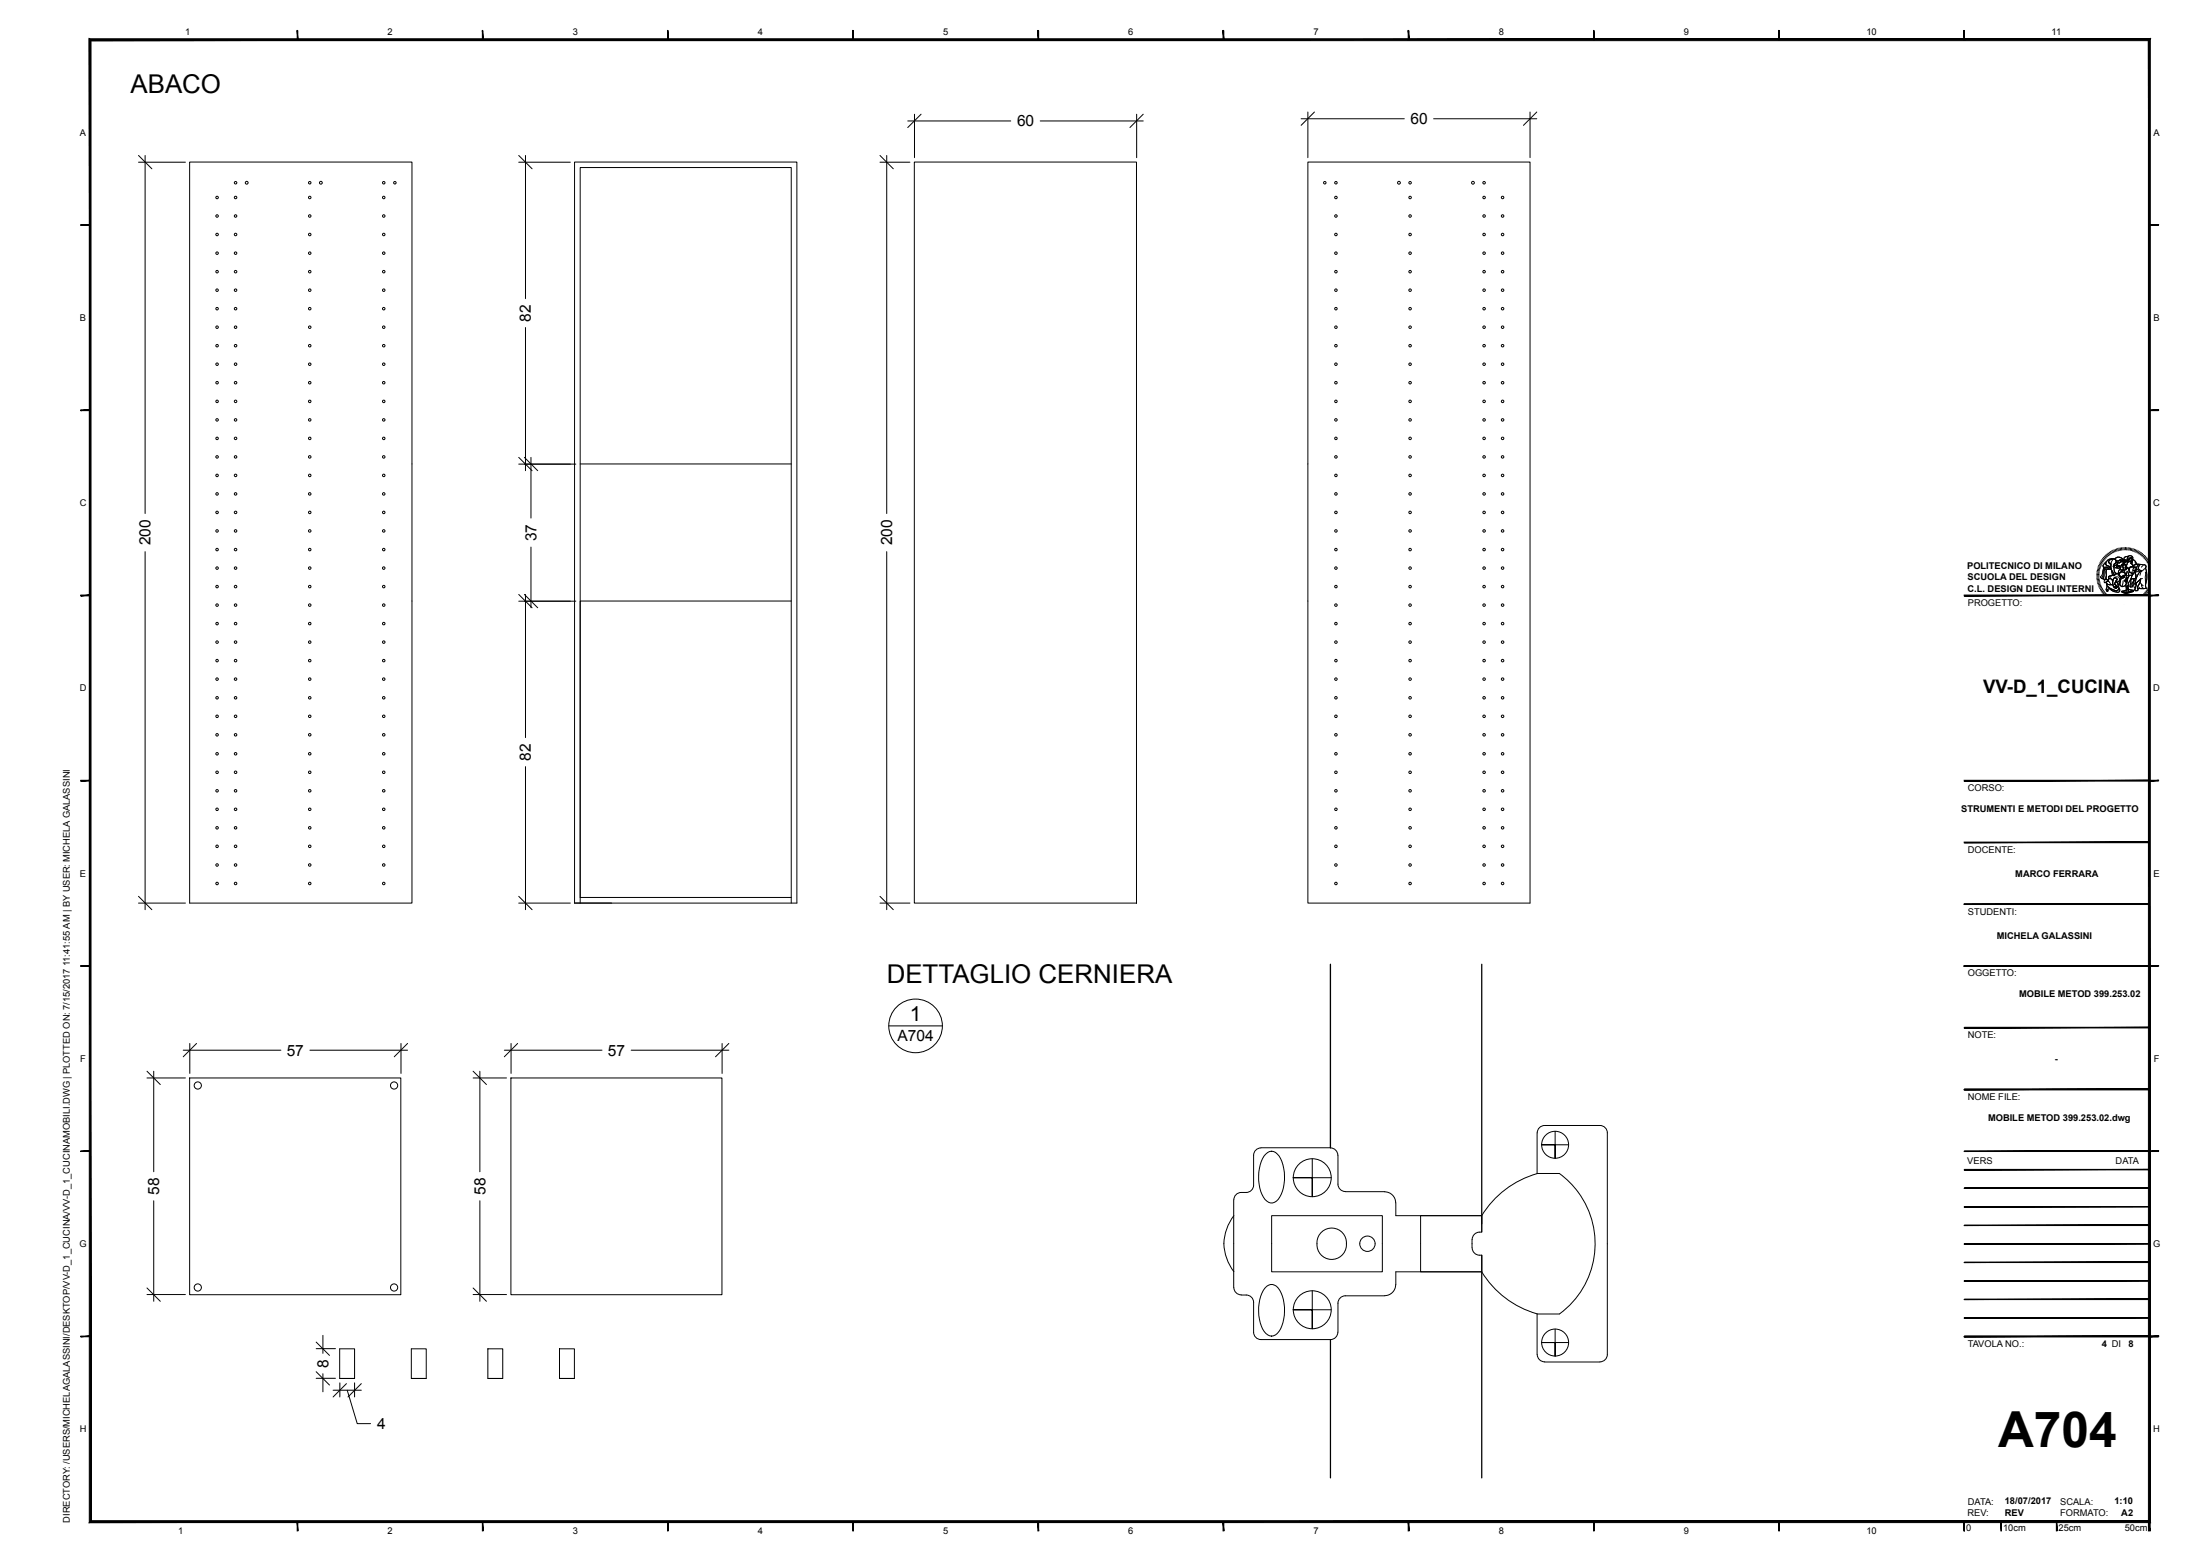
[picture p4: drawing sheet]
<svg xmlns="http://www.w3.org/2000/svg" width="594mm" height="420mm" viewBox="0 0 594 420" stroke-linecap="round" stroke-linejoin="round" font-family="sans-serif">
<g fill="none" stroke="#000" stroke-width=".27">
<path d="M245.1 32.6h27.8M246.9 30.8v11.8M248.7 30.8l-3.6 3.6M280.9 32.6h27.8M306.9 30.8v11.8M308.7 30.8l-3.6 3.6M351.3 32.1h27.9M353.1 30.2v12.4M354.9 30.2l-3.6 3.6M387.1 32.1h27.8M413.1 30.2v12.4M414.9 30.2l-3.6 3.6"/>
<path d="M37.4 43.8h12.7M37.4 42l3.6 3.6M39.2 42v96.6M51.2 43.7h60v200.1h-60zM140.1 43.8h13.9M140.1 42l3.6 3.6M141.9 42v38.6M155.1 43.7h60.1v200.1h-60.1zM237.6 43.8h8.1M237.6 42l3.6 3.6M239.4 42v96.6M246.9 43.7h60v200.1h-60z"/>
<path d="M353.1 43.7h60v200.1h-60zM141.9 88.4v38.7M140.1 125.3h15.4M140.1 123.5l3.6 3.6M141.6 123.5l3.6 3.6M143.4 123.5v16.3M156.7 125.2h56.9M39.2 148.9v96.6M143.4 147.7v16.4M239.4 148.9v96.6M566.1 154.7h.7M566.1 155l.7 .1"/>
<path d="M566.1 155.4h.7M566.1 154.3l.7 .1M566.2 154l.7 .1M566.3 153.6l.6 .2M566.4 153.3l.6 .2M566.5 153l.6 .2M566.6 152.6l.6 .3M566.8 152.3l.6 .3M566.8 155.7l-.7 .1M566.8 156.1h-.7M566.8 156.4l-.7 .1M566.9 156.7l-.7 .1"/>
<path d="M566.9 151.9l.6 .4M566.9 157l-.6 .2M567 157.3l-.6 .2M567.1 151.6l.6 .4M567.1 157.7l-.6 .2M567.2 151.4l.6 .3M567.2 158l-.6 .2M567.4 158.3l-.7 .2M567.5 151.1l.5 .3M567.5 158.5l-.6 .3M567.7 158.8l-.6 .4M567.7 150.8l.5 .4"/>
<path d="M567.8 159.1l-.6 .4M567.9 150.5l.5 .4M568 153l.7 .1a.68 .68 0 0 0 1.2-.1 .41 .41 0 0 1 .1 .4 .41 .41 0 0 1-.4 .2h-1.2l-.4-.2zM568 153v.5M568 159.4l-.6 .4M568.1 150.2l.5 .5M568.2 153.6l-.3 .5-.1 1.3-.4 .7 .4 .2M568.2 159.6l-.6 .5M568.3 152l.3-.2v.6l.2 .2 1 .4a.74 .74 0 0 1-1.2 .1h-.5a.51 .51 0 0 1-.3-.5 .51 .51 0 0 1 .4-.4zM568.3 153.6h.6l-.3 .5v2.3l-.2 .1-.6-.3zM568.4 153.6l-.3 .8a2.3 2.3 0 0 1-.3 1.9l.8 .1M568.4 150l.5 .4"/>
<path d="M568.4 159.9l-.5 .4M568.6 151.8l-.4 .4a.52 .52 0 0 0-.4 .5 .52 .52 0 0 0 .5 .5l.4-.1a.68 .68 0 0 0 1.2-.1M568.6 157.2l.3 .4 .4 .2 1.2-.1M568.6 149.7l.5 .5M568.7 151.6l.8-.7h1.1a.99 .99 0 0 0-1.2 .9l.6 .4-.1 .8-1.2-.4-.1-.2zM568.8 153.7l.8-.1a.71 .71 0 0 1 .7 .7l.3 .4-.1 .5-.8 .3a.47 .47 0 0 0-.3 .8 .39 .39 0 0 1-.4 .3 .39 .39 0 0 1-.4-.4zM568.8 157.5l.7 .3 1-.1v.4l.4 .4-.1 .2 .3-.2 .2 .3-.1-.5 .2 .4-.1-.4 .4 .1-.8-.8 .3-.6 .4 .1 .5 1.4-.1 .6a1.11 1.11 0 0 1-1.5 .1l-1.5-1zM568.8 157.5l.1 .6 .6 .6 2.1 .9M568.8 157.5h.1M568.9 153.6l-.3 .5 .1 2.3M568.9 158.3l2 1a.84 .84 0 0 0 1.1-.2l.2-.3 .1 .5a.66 .66 0 0 1-.4 .6 .66 .66 0 0 1-.7-.1l-1.1-.4a.56 .56 0 0 0-.5-.5 .56 .56 0 0 0-.6 .4l.2 .1-.2 .2a.6 .6 0 0 1-.1-1.1zM568.9 158.2v.2a.79 .79 0 0 0 0 1.2l.3-.2a.24 .24 0 0 1-.2-.3 .24 .24 0 0 1 .3-.1l.3-.1 .8 .6 1 .3a.61 .61 0 0 0 .9-.1 .61 .61 0 0 0-.2-.9"/>
<path d="M568.9 149.5l.5 .5M569.2 156.6l-.4-.1a.44 .44 0 0 0-.6 .2 .44 .44 0 0 0 .3 .6l.3-.3a.61 .61 0 0 1 .9 .4l.1 .1M569.2 149.3l.4 .5M569.4 156.3a.72 .72 0 0 1 1.1 .4l-.1 1h-1.2l-.6-.5 .7-.3-.1-.3zM569.4 155.6l1.1-.4 .4 .2 .1-.4 .6-.2 .6 .3 .3 .5a1 1 0 0 1-.2 1.1 1 1 0 0 1-1.1 .3l.2-.3a.4 .4 0 0 0 .2-.5 .4 .4 0 0 0-.5-.2l-.4 .2-.2 .5-.7-.6a.31 .31 0 0 1-.5-.1 .31 .31 0 0 1 .1-.4zM569.5 151.3l.6-.4h.7a.77 .77 0 0 1 .6 .7 .77 .77 0 0 1-.6 .8 2.6 2.6 0 0 0 .3 2.1l.4 .4h-.4l-.1 .4-.3 .1-.2-.2 .1-.5-.6-1.3-.1-1.2a.58 .58 0 0 1-.5-.3 .58 .58 0 0 1 .1-.6zM569.5 149.1l.4 .5M569.7 156l.8 .7M569.7 156.1a.6 .6 0 0 0-.4 .8M569.8 148.9l.3 .5M570 153.6h-1.6a.57 .57 0 0 0-.6 .2 .57 .57 0 0 0-.1 .6l-.1 .6-.5 .7 .3 .4M570.1 153.9l.3 1.4"/>
<path d="M570.1 148.7l.3 .6M570.4 151.2l-.4 .9v1.4l.5 .9 .2 1 .3-.1v-.3l.5-.2a1.16 1.16 0 0 1-.7-1.5 1.58 1.58 0 0 1 .5-1.6 .95 .95 0 0 0-1.4-.9l-.7 .3-.5 .5-.1 .5 .2 .5 1 .4M570.4 148.5l.3 .7M570.5 155.2l-.8 .3a.37 .37 0 0 0-.4 .2 .37 .37 0 0 0 .2 .5M570.6 150.8a.85 .85 0 0 0-.9 .3 .85 .85 0 0 0-.2 .9l.4 .2M570.7 156.2a.45 .45 0 0 1 .6-.2 .45 .45 0 0 1 .1 .6l-.3 .7a.69 .69 0 0 0 .4 .9l.2 .2-.4-.1 .1 .4-.2-.4 .1 .5-.2-.3-.3 .2 .1-.2-.4-.4-.1-1zM570.7 156.2a.45 .45 0 0 1 .6-.2 .45 .45 0 0 1 .1 .6l-.5 1.1 .8 .7-.4-.1 .1 .4-.2-.4v.5l-.1-.3-.3 .2 .1-.2-.4-.4-.1-1zM570.8 148.4l.2 .6M570.8 152.3l1-.5-.1 .6-1.1 .5zM570.9 152.7l.7-.3 .3 .3a.32 .32 0 0 0-.3 .2 .32 .32 0 0 0 .1 .4l-.6-.1zM570.9 152.7l.2 .5 .6 .1M571 150.9l.7-.5 1.2 .3a.27 .27 0 0 1 .2 .4 .27 .27 0 0 1-.5 0l-.1-.1-.5 .4-.7-.1"/>
<path d="M571.1 148.3l.2 .6M571.2 150.6l1-.2 .8 .4 .1 .3-.6-.1-.3 .4h-.6l-.6-.5zM571.3 151.2l.7 .2 .5-.4 .3 .2-.2 .6-.4 .2-.4-.2-.6 .1zM571.4 148.1l.2 .7M571.5 154.8l.7 .3 .4 .9a.58 .58 0 0 1-.4 .8M571.6 152.7h.9l-.3 .2v.4a.41 .41 0 0 1-.6 0 .41 .41 0 0 1 0-.6zM571.6 157.2l.5 1.6-.3 .5-.7 .1M571.6 152.5l.3 .2M571.7 152.2v.2l-1.1 .5M571.7 155.7l-.7 .2M571.8 148l.1 .7M571.8 151.8l-.3 .5"/>
<path d="M571.9 155.4l.7 .5M572 152.7h.5l-.3 .2v.4a.37 .37 0 0 1-.6-.2 .37 .37 0 0 1 .4-.4l-.1 .1M572 155.8a.69 .69 0 0 1 .2 1 .69 .69 0 0 1-.9 .2M572.1 155v-.2l.6-.5 1 .3 .1 .3a.25 .25 0 0 1 .2 .4 .25 .25 0 0 1-.4-.1l-1.1 .5 .7 .4 .4-.3 .1-.4a.28 .28 0 0 0 .3-.2 .28 .28 0 0 0-.2-.4l-.2-.2-.9-.2-.6 .7-.2-.1 .3-1.1 .2-.3 .3 .2 1 .1 .6-.4-.1-.4 .7 .2-.2 .3 .3 .8-.3 .6a.69 .69 0 0 1-.2 1l-.5 .2-.1 .5h-.3l.2 .2h.3v.4l.2-.3-.3 .7a.49 .49 0 0 1-.6 .6h-.7l-.6-.6 .4-.6 .1-1.1M572.1 154.8l.6-.5 1 .3 .1 .3a.25 .25 0 0 1 .2 .4 .25 .25 0 0 1-.4-.1l-.4 .3a.51 .51 0 0 1-.6 .3 .51 .51 0 0 1-.4-.5zM572.1 157.7l.8 .6M572.1 147.9l.1 .7M572.3 151.7l.1 .1M572.4 153.6a1.25 1.25 0 0 0-.5 1.4M572.4 151.4l.2 .1M572.5 157.1v.9M572.5 147.9l.1 .7"/>
<path d="M572.5 151.4v.1M572.5 155.7l1.2-.4-.1 .5-.5 .3zM572.6 156.5l-.3 .9-.4 .5M572.7 155.8l-.1 .1M572.8 151.6l.8-.2a.23 .23 0 0 1 .2 .2 .23 .23 0 0 1-.2 .3zM572.8 152.5l.2-.3 .8 .1 .5 1.1a.24 .24 0 0 1-.4 .1 .24 .24 0 0 1 .1-.4l-.3-.7a.42 .42 0 0 0-.6 0 .42 .42 0 0 0 .1 .6l.1 .4a.44 .44 0 0 1-.6 .5 .44 .44 0 0 1-.1-.8zM572.8 147.8l.1 .7M572.8 151.2l-.2 .6-.4 .2-.4-.2-.5 .1M572.9 159.6l2-.5 1.2 .3-2.1 .5zM572.9 159.6l1.1 .3v.3l-1.1-.3zM572.9 159.6a6.1 6.1 0 0 1 3.2-.2l-2.1 .5zM573.1 152.4h.7l.2 .8a.55 .55 0 0 1-.2 .5 .55 .55 0 0 1-.5 .1z"/>
<path d="M573.2 147.8v.7M573.2 151.4a.39 .39 0 0 1 .6-.3 .39 .39 0 0 1 .1 .6h-.1M573.3 151.1a.42 .42 0 0 1 .6 0 .42 .42 0 0 1-.1 .6l-.1-.3h-.5zM573.3 156.8l-.4 1.5 1.1-.2M573.3 155.8v.1M573.3 155.5l.2 .1M573.3 155.8h.1M573.4 155.5l-.1 .1M573.4 152.6h.1M573.5 152.5l-.2 .2M573.5 147.8l.1 .6M573.6 156.7h.3l.1-.5 .5-.2-.4 1.3v-.4h-.3z"/>
<path d="M573.6 151.5l-.4-.1-.4 .2 .6 .3a.25 .25 0 0 0 .4-.1 .25 .25 0 0 0-.2-.4v.2M573.6 153.9v.7M573.7 155.3l-.1 .5-.5 .3-.4-.3M573.7 152.4l.3 .3-.2 .1M573.8 152.6l-.1-.2a.42 .42 0 0 0-.6 0 .42 .42 0 0 0 .1 .6l.1 .3a.42 .42 0 0 1-.4 .6 .42 .42 0 0 1-.4-.6l.3-.9 .7-.2 .4 .2 .3 .8a.24 .24 0 0 1 0 .4 .25 .25 0 0 1-.4-.3M573.9 147.8l-.1 .6M573.9 152.9l-.1 .1M574 152.7v.1a.39 .39 0 0 1-.2 .6 .39 .39 0 0 1-.5-.2M574 153.6l-.2 .2h-.5M574 159.9l2.1-.5v.2l-2.1 .6zM574 159.9v.3M574.1 151.6l.1-.1 .2 .3-.3 .9"/>
<path d="M574.1 156.1h.1M574.1 156.7v.6l.2-.3M574.2 153.1l-.1-.4 .2-.5a.35 .35 0 0 0 .2-.4 .35 .35 0 0 0-.4-.2l-.1-.3a.55 .55 0 0 1-.5-.7 .55 .55 0 0 1 .8-.4l.3 .1-.3 .7 .1 .8 .3-.1v-.5a.38 .38 0 0 0 .3 .4 .38 .38 0 0 0 .4-.2l-.1 .7 .3-.1v.3a.35 .35 0 0 1 .2 .4 .35 .35 0 0 1-.3 .3l-.6 .3M574.2 151.1l.1 .5M574.2 147.8v.7M574.3 156.5l-.2 .2v-.2M574.3 154.1l-.2 1.4M574.3 153.4l.5 .2M574.4 158.2l.1-.1 .2 1.1-.3-.6-.3 .7zM574.4 155.3l-.3 .3v.5M574.5 156l-.4 .1-.2 .6h-.3l.2 .2h.3M574.5 150.3l.7-.3a1.04 1.04 0 0 1 .5 1.5l-.3 .7 .3-1.4-.2-.3-.3 .2a.85 .85 0 0 0-.6 1l-.2 .1v-.5z"/>
<path d="M574.5 154.2l-.4 .9M574.6 150.3h-.8l-.3 .7M574.6 147.8l-.1 .7M574.7 150.1l.5-.1a1.04 1.04 0 0 1 .5 1.5l-.3 .7v-.8l.3-.4-.2-.5-.6 .2-.2 1-.3 .1-.1-.8zM574.7 151.2a.38 .38 0 0 0 .3 .4 .38 .38 0 0 0 .4-.2M574.8 153.3l.8-.4 .7 .2a.48 .48 0 0 1 .5 .2 .48 .48 0 0 1 0 .5l-.3 .5a.63 .63 0 0 1-.8 .4l-.2 .1-.5-.5zM574.9 150.7l.6-.2 .2 .5-.3 .4a.45 .45 0 0 1-.6 0 .45 .45 0 0 1 .1-.7zM574.9 155.3l.8-.1-1.1 2.4a.3 .3 0 0 1 .1 .4 .3 .3 0 0 1-.3 .2l-.3 .6-.2-.9zM574.9 151l.2 .1M574.9 155.3l-1 2.7 .2 .8 .4-.7 .2 1.4-.3-.9-.4 1.1 .1-.9M575 151.1h.1M575 151.4l.1 .1"/>
<path d="M575 154.4l-.3 .4 .1 .5 1-.1 .4-.6M575 147.9l-.2 .6M575 151.3l.1 .1M575.3 147.9l-.1 .7M575.3 151.1l.2 .1M575.4 156.3l.4-.1a.23 .23 0 0 1 .4 0 .23 .23 0 0 1-.1 .4l-.5 1.3a.29 .29 0 0 1 .2 .4 .29 .29 0 0 1-.5 .1l-.2-.2zM575.4 151.2h.1M575.6 152l.4 .6M575.6 148l-.1 .6M575.6 154.4l.1 .1M575.7 152.8l.9-.4 .9-.1-.6 1zM575.7 155.2l-.4 1.2-.7 1v.9"/>
<path d="M575.8 151l.6 .4 .6 .9a1.04 1.04 0 0 1-1.3 .1l-.1-.5zM575.8 154.4h-.3M575.8 151l.6 .4 .3 .6M575.8 154.7h.1M576 148.1l-.2 .7M576.1 159.4v.2l-2.1 .6-1.1-.3v-.3M576.1 156.2l-.5 1.7a.29 .29 0 0 1 .2 .4 .29 .29 0 0 1-.5 .1l-.2-.1 .2-2M576.3 154.4l.4-.1-.1 1.2a.47 .47 0 0 1 0 .7 .47 .47 0 0 1-.6 0l-.7 .1 .4-1.1zM576.3 148.2l-.2 .7M576.4 154.1l-.1 .3M576.4 153.1l.4 .1 .1 .3M576.4 151.9l.6 .4"/>
<path d="M576.6 156.2l-1.2 .1M576.6 157.5l-.2 .2 .3 .3M576.6 148.3l-.2 .7M576.7 154.3l-.1 1.7-.6 1.4 .2 1.1 .3 .3M576.9 157.3l1.1-1-.2 .8-.7 1.3v.4a.38 .38 0 0 1-.2 .7 .38 .38 0 0 1-.4-.5zM576.9 153.3v-.2a1.04 1.04 0 0 1 1.6-.6h.3a.54 .54 0 0 1 .6 .3 .54 .54 0 0 1-.3 .7l-.4 .3a1.11 1.11 0 0 1-1.8-.3M576.9 153.5l-.6 .9a.75 .75 0 0 1-1.2 0l-.1-.1a.83 .83 0 0 1 .2-1.1h.9l-.2 .6a.24 .24 0 0 0 .2 .3 .24 .24 0 0 0 .3-.2l.2-.3-.2-.5-.6-.2-.7 .2-.4 .5 .1 .2M576.9 155.1l.1 .5M577 148.5l-.3 .6M577.3 148.6l-.3 .6M577.4 154.2l-.9 .1M577.4 158.5l.6 .4"/>
<path d="M577.6 152.3l-1 .1-.9 .5M577.6 148.8l-.3 .6M577.7 152.5l.2-.2 .6 .2a.56 .56 0 0 1 .7 .1 .56 .56 0 0 1 .1 .7l.3 1.7v1.5a2.36 2.36 0 0 0-.1 2.2l.1 .1h-1.9a.36 .36 0 0 1-.5 .1 .36 .36 0 0 1-.1-.5l.7-1.3 .2-.8-1.6 1.4 .6-2.2a1.72 1.72 0 0 1 1.3-1.4 .87 .87 0 0 1-.9-.6 .87 .87 0 0 1 .3-1zM577.8 157.2l.8 .9M577.8 154.2l-.9 1.5-.5 2 1.6-1.4 .5-.1M577.9 152.4h-.1a.9 .9 0 0 0-.4 1 .9 .9 0 0 0 .9 .7M577.9 149l-.4 .6M578 156.3l-.2 .8-.7 1.3v.4a.37 .37 0 0 1 .1 .5 .37 .37 0 0 1-.5 .1 .27 .27 0 0 1-.4-.2 .27 .27 0 0 1 .2-.3l.4-1.6M578.1 154.2l-.3 1.1M578.2 157.7a1.06 1.06 0 0 0 .7 1.2M578.2 149.2l-.4 .5M578.5 152.8l-.3 .3"/>
<path d="M578.5 149.4l-.4 .6M578.8 149.7l-.5 .5M579.1 149.9l-.5 .5M579.2 159.8l.5 .4M579.3 154.4v3.3M579.3 153.3l.1 .2a10.2 10.2 0 0 1-.1 4.8l.3 .5h-2.4M579.3 150.1l-.5 .5M579.4 159.5l.5 .4M579.5 150.4l-.5 .4M579.6 159.3l.6 .3M579.7 159l.6 .3M579.8 150.7l-.6 .4"/>
<path d="M579.9 158.7l.6 .3M580 151l-.6 .4M580.1 158.4l.6 .3M580.2 151.3l-.6 .3M580.2 158.1l.6 .3M580.3 157.8l.7 .2M580.4 151.6l-.6 .3M580.4 157.5l.6 .2M580.5 157.2l.7 .2M580.5 151.9l-.6 .3M580.6 156.9l.7 .1M580.6 156.6h.7"/>
<path d="M580.7 156.2l.6 .1M580.7 155.6l.7 .1M580.7 155.3h.7M580.7 152.2l-.6 .3M580.7 155.9l.7 .1M580.8 152.5l-.6 .3M581 152.9l-.7 .2M581.1 153.2l-.7 .2M581.2 153.6l-.7 .1M581.3 153.9l-.7 .1M581.3 154.2l-.6 .2M581.3 154.6l-.6 .1"/>
<path d="M581.4 155h-.7M140.1 162.3h15.4M140.1 160.5l3.6 3.6M141.6 160.5l3.6 3.6M141.9 160.5v38.6M213.6 162.2h-56.9v81.6M568.6 160.2l-.5 .4M568.8 160.4l-.5 .5M569.1 160.6l-.5 .5M569.3 160.8l-.4 .5M569.6 161l-.4 .6M569.8 161.2l-.4 .6"/>
<path d="M570.1 161.4l-.4 .6M570.4 161.6l-.4 .5M570.7 161.7l-.3 .6M571 161.9l-.3 .5M571.3 162l-.3 .6M571.6 162.1l-.2 .6M571.9 162.1l-.2 .7M572.2 162.2l-.1 .7M572.5 162.3l-.1 .7M572.8 162.4l-.1 .6M573.2 162.4l-.1 .7M573.5 162.4v.7"/>
<path d="M573.8 162.4v.7M574.1 162.4l.1 .7M574.5 162.4v.6M574.8 162.3l.1 .7M575.1 162.3l.1 .7M575.4 162.2l.2 .7M575.8 162.1l.1 .7M576.1 162l.2 .7M576.3 161.9l.3 .6M576.6 161.8l.3 .6M576.9 161.6l.4 .6M577.2 161.5l.4 .6"/>
<path d="M577.5 161.3l.4 .6M577.8 161.1l.4 .6M578 160.9l.5 .6M578.3 160.7l.4 .5M578.5 160.5l.5 .5M578.8 160.3l.5 .5M579 160l.5 .5M141.9 206.9v38.6M37.4 243.8h12.7M37.4 241.9l3.6 3.6M140.1 243.8h13.9M140.1 241.9l3.6 3.6"/>
<path d="M213.6 242.2h-56.9v-197h56.9v198.6M237.6 243.8h8.1M237.6 241.9l3.6 3.6M240 276.9h14.4M359.2 260.3v49.5M39.7 291h10.4M39.7 289.1l3.6 3.6M41.5 289.1v27.2M49.5 283.5h26.3M51.2 291h57v58.5h-57zM51.2 281.7v8M53.1 281.7l-3.6 3.6"/>
<path d="M83.7 283.5h26.3M108.3 281.7v8M110 281.7l-3.6 3.6M127.7 291h9.1M127.7 289.1l3.6 3.6M129.6 289.1v27.2M136.2 283.5h26.3M137.9 291h57v58.5h-57zM138 281.7v8M139.8 281.7l-3.6 3.6M170.4 283.5h26.4M195 281.7v8"/>
<path d="M196.8 281.7l-3.6 3.6M341.8 311.5a2.11 2.11 0 0 1 3.5 .5 11.6 11.6 0 0 1-.2 11.7 2.25 2.25 0 0 1-2.2 1 2.25 2.25 0 0 1-1.8-1.6 11.9 11.9 0 0 1 .2-11.1zM354.3 312.8v10.2v-5.1h-5.2h10.3M359.2 309.8a1.99 1.99 0 0 1 2 2M359.2 309.8h-18.7a1.99 1.99 0 0 0-2 2v8.1a1.99 1.99 0 0 1-2 2 2.79 2.79 0 0 0-3.1 1l-.3 1v23.6a1.99 1.99 0 0 0 2 2M361.3 311.8v7.8a1.99 1.99 0 0 0 1.9 2l10.7 .1M415 316.8a25.7 25.7 0 0 0-14.9 11.4M415 316.7l6.1 .1a23.5 23.5 0 0 1 0 37.8M415 305.8v10.9M415.1 305.8a1.99 1.99 0 0 1 1.9-2h15a1.99 1.99 0 0 1 2 2v59.8a2.06 2.06 0 0 1-2 2h-15a1.99 1.99 0 0 1-1.9-2M419.9 305.4v7.2v-3.6h-3.7h7.3M41.5 324.1v27.2"/>
<path d="M129.6 324.1v27.2M333.1 328.1a11.9 11.9 0 0 0 0 15.2M343.3 328.1h29.9v15.2h-29.9zM355.6 335.7a4 4 0 0 1 4-4.2 4 4 0 0 1 3.9 4.2M363.5 335.7a4 4 0 0 1-3.9 4.2 4 4 0 0 1-4-4.2M373.9 321.7a2.96 2.96 0 0 1 2.9 3l.1 3.4h23.2v4.5M397.4 334.6v2.2M397.5 334.6a2.09 2.09 0 0 1 2.6-2v-4.5h-16.5v15.2h16.5v-4.5a2.11 2.11 0 0 1-2.6-2M39.7 349.4h10.4M39.7 347.7l3.6 3.6M127.7 349.4h9.1M127.7 347.7l3.6 3.6"/>
<path d="M335.1 349.6a2.79 2.79 0 0 1 3.1 .9l.3 1v8.1a1.99 1.99 0 0 0 2 2h18.7a1.99 1.99 0 0 0 2-2M341.5 347.7a2.26 2.26 0 0 1 2.2-1 2.26 2.26 0 0 1 1.8 1.6 11.8 11.8 0 0 1-.2 11.1 2.23 2.23 0 0 1-2 1.2 2.23 2.23 0 0 1-2-1.2 11.5 11.5 0 0 1 .2-11.7zM354.3 348.4v10.3v-5.2h-5.2h10.3M373.9 349.7a2.96 2.96 0 0 0 2.9-2.9l.1-3.5h23.2a25.7 25.7 0 0 0 14.9 11.3M373.9 349.8h-10.7a1.99 1.99 0 0 0-1.9 2v7.8M419.9 358.7v7.4v-3.7h-3.7h7.3M421.1 354.7h-6.1v10.9M85.4 372h5.2M85.4 364h5.2M85.4 362.3l3.6 3.6M85.4 370.3l3.6 3.6M87.2 360.4v4.9"/>
<path d="M87.2 370.8v4.9M89.9 375.3h7.7M91.7 372.1h4v-8h-4v8h4M91.8 373.3v3.8M93.5 373.5l-3.6 3.6M93.7 375.3l2.8 9h3.6M95.7 373.3v3.8M97.6 373.5l-3.6 3.6M111.1 372.1h4v-8h-4v8h4M131.7 364.1h4v8h-4zM131.7 372.1h4M151.1 364.1h4v8h-4z"/>
<path d="M151.1 372.1h4"/>
<circle cx="58.6" cy="53.3" r=".34"/>
<circle cx="58.6" cy="58.3" r=".34"/>
<circle cx="63.6" cy="53.3" r=".34"/>
<circle cx="63.6" cy="49.3" r=".34"/>
<circle cx="63.6" cy="58.3" r=".34"/>
<circle cx="66.6" cy="49.3" r=".38"/>
<circle cx="83.6" cy="58.3" r=".34"/>
<circle cx="83.6" cy="53.3" r=".34"/>
<circle cx="83.6" cy="49.3" r=".34"/>
<circle cx="86.6" cy="49.3" r=".38"/>
<circle cx="103.6" cy="49.3" r=".34"/>
<circle cx="103.6" cy="53.3" r=".34"/>
<circle cx="103.6" cy="58.3" r=".34"/>
<circle cx="106.6" cy="49.3" r=".34"/>
<circle cx="357.7" cy="49.3" r=".34"/>
<circle cx="360.7" cy="49.3" r=".34"/>
<circle cx="360.7" cy="53.3" r=".34"/>
<circle cx="360.7" cy="58.3" r=".34"/>
<circle cx="377.7" cy="49.3" r=".38"/>
<circle cx="380.7" cy="58.3" r=".34"/>
<circle cx="380.7" cy="53.3" r=".34"/>
<circle cx="380.7" cy="49.3" r=".34"/>
<circle cx="397.7" cy="49.3" r=".38"/>
<circle cx="400.7" cy="58.3" r=".34"/>
<circle cx="400.7" cy="49.3" r=".34"/>
<circle cx="400.7" cy="53.3" r=".34"/>
<circle cx="405.7" cy="58.3" r=".34"/>
<circle cx="405.7" cy="53.3" r=".34"/>
<circle cx="58.6" cy="63.3" r=".34"/>
<circle cx="58.6" cy="68.3" r=".34"/>
<circle cx="58.6" cy="73.3" r=".34"/>
<circle cx="58.6" cy="78.3" r=".34"/>
<circle cx="63.6" cy="78.3" r=".34"/>
<circle cx="63.6" cy="63.3" r=".34"/>
<circle cx="63.6" cy="73.3" r=".34"/>
<circle cx="63.6" cy="68.3" r=".34"/>
<circle cx="83.6" cy="63.3" r=".34"/>
<circle cx="83.6" cy="78.3" r=".34"/>
<circle cx="83.6" cy="73.3" r=".34"/>
<circle cx="83.6" cy="68.3" r=".34"/>
<circle cx="103.6" cy="63.3" r=".34"/>
<circle cx="103.6" cy="68.3" r=".34"/>
<circle cx="103.6" cy="73.3" r=".34"/>
<circle cx="103.6" cy="78.3" r=".34"/>
<circle cx="360.7" cy="73.3" r=".34"/>
<circle cx="360.7" cy="78.3" r=".34"/>
<circle cx="360.7" cy="68.3" r=".34"/>
<circle cx="360.7" cy="63.3" r=".34"/>
<circle cx="380.7" cy="63.3" r=".34"/>
<circle cx="380.7" cy="68.3" r=".34"/>
<circle cx="380.7" cy="73.3" r=".34"/>
<circle cx="380.7" cy="78.3" r=".34"/>
<circle cx="400.7" cy="63.3" r=".34"/>
<circle cx="400.7" cy="73.3" r=".34"/>
<circle cx="400.7" cy="68.3" r=".34"/>
<circle cx="400.7" cy="78.3" r=".34"/>
<circle cx="405.7" cy="63.3" r=".34"/>
<circle cx="405.7" cy="68.3" r=".34"/>
<circle cx="405.7" cy="73.3" r=".34"/>
<circle cx="405.7" cy="78.3" r=".34"/>
<circle cx="58.6" cy="93.3" r=".34"/>
<circle cx="58.6" cy="98.3" r=".34"/>
<circle cx="58.6" cy="83.3" r=".34"/>
<circle cx="58.6" cy="88.3" r=".34"/>
<circle cx="63.6" cy="93.3" r=".34"/>
<circle cx="63.6" cy="98.3" r=".34"/>
<circle cx="63.6" cy="83.3" r=".34"/>
<circle cx="63.6" cy="88.3" r=".34"/>
<circle cx="83.6" cy="88.3" r=".34"/>
<circle cx="83.6" cy="98.3" r=".34"/>
<circle cx="83.6" cy="93.3" r=".34"/>
<circle cx="83.6" cy="83.3" r=".34"/>
<circle cx="103.6" cy="88.3" r=".34"/>
<circle cx="103.6" cy="98.3" r=".34"/>
<circle cx="103.6" cy="83.3" r=".34"/>
<circle cx="103.6" cy="93.3" r=".34"/>
<circle cx="360.7" cy="93.3" r=".34"/>
<circle cx="360.7" cy="83.3" r=".34"/>
<circle cx="360.7" cy="88.3" r=".34"/>
<circle cx="360.7" cy="98.3" r=".34"/>
<circle cx="380.7" cy="88.3" r=".34"/>
<circle cx="380.7" cy="83.3" r=".34"/>
<circle cx="380.7" cy="93.3" r=".34"/>
<circle cx="380.7" cy="98.3" r=".34"/>
<circle cx="400.7" cy="88.3" r=".34"/>
<circle cx="400.7" cy="93.3" r=".34"/>
<circle cx="400.7" cy="83.3" r=".34"/>
<circle cx="400.7" cy="98.3" r=".34"/>
<circle cx="405.7" cy="88.3" r=".34"/>
<circle cx="405.7" cy="98.3" r=".34"/>
<circle cx="405.7" cy="83.3" r=".34"/>
<circle cx="405.7" cy="93.3" r=".34"/>
<circle cx="58.6" cy="118.3" r=".34"/>
<circle cx="58.6" cy="103.3" r=".34"/>
<circle cx="58.6" cy="108.3" r=".34"/>
<circle cx="58.6" cy="113.3" r=".34"/>
<circle cx="63.6" cy="118.3" r=".34"/>
<circle cx="63.6" cy="113.3" r=".34"/>
<circle cx="63.6" cy="103.3" r=".34"/>
<circle cx="63.6" cy="108.3" r=".34"/>
<circle cx="83.6" cy="103.3" r=".34"/>
<circle cx="83.6" cy="113.3" r=".34"/>
<circle cx="83.6" cy="108.3" r=".34"/>
<circle cx="83.6" cy="118.3" r=".34"/>
<circle cx="103.6" cy="103.3" r=".34"/>
<circle cx="103.6" cy="113.3" r=".34"/>
<circle cx="103.6" cy="118.3" r=".34"/>
<circle cx="103.6" cy="108.3" r=".34"/>
<circle cx="360.7" cy="113.3" r=".34"/>
<circle cx="360.7" cy="118.3" r=".34"/>
<circle cx="360.7" cy="103.3" r=".34"/>
<circle cx="360.7" cy="108.3" r=".34"/>
<circle cx="380.7" cy="113.3" r=".34"/>
<circle cx="380.7" cy="103.3" r=".34"/>
<circle cx="380.7" cy="118.3" r=".34"/>
<circle cx="380.7" cy="108.3" r=".34"/>
<circle cx="400.7" cy="113.3" r=".34"/>
<circle cx="400.7" cy="103.3" r=".34"/>
<circle cx="400.7" cy="108.3" r=".34"/>
<circle cx="400.7" cy="118.3" r=".34"/>
<circle cx="405.7" cy="103.3" r=".34"/>
<circle cx="405.7" cy="113.3" r=".34"/>
<circle cx="405.7" cy="118.3" r=".34"/>
<circle cx="405.7" cy="108.3" r=".34"/>
<circle cx="58.6" cy="133.3" r=".34"/>
<circle cx="58.6" cy="128.3" r=".34"/>
<circle cx="58.6" cy="138.3" r=".34"/>
<circle cx="58.6" cy="123.3" r=".34"/>
<circle cx="63.6" cy="133.3" r=".34"/>
<circle cx="63.6" cy="128.3" r=".34"/>
<circle cx="63.6" cy="138.3" r=".34"/>
<circle cx="63.6" cy="123.3" r=".34"/>
<circle cx="83.6" cy="133.3" r=".34"/>
<circle cx="83.6" cy="128.3" r=".34"/>
<circle cx="83.6" cy="123.3" r=".34"/>
<circle cx="83.6" cy="138.3" r=".34"/>
<circle cx="103.6" cy="128.3" r=".34"/>
<circle cx="103.6" cy="123.3" r=".34"/>
<circle cx="103.6" cy="133.3" r=".34"/>
<circle cx="103.6" cy="138.3" r=".34"/>
<circle cx="360.7" cy="133.3" r=".34"/>
<circle cx="360.7" cy="138.3" r=".34"/>
<circle cx="360.7" cy="123.3" r=".34"/>
<circle cx="360.7" cy="128.3" r=".34"/>
<circle cx="380.7" cy="123.3" r=".34"/>
<circle cx="380.7" cy="138.3" r=".34"/>
<circle cx="380.7" cy="133.3" r=".34"/>
<circle cx="380.7" cy="128.3" r=".34"/>
<circle cx="400.7" cy="123.3" r=".34"/>
<circle cx="400.7" cy="128.3" r=".34"/>
<circle cx="400.7" cy="133.3" r=".34"/>
<circle cx="400.7" cy="138.3" r=".34"/>
<circle cx="405.7" cy="133.3" r=".34"/>
<circle cx="405.7" cy="128.3" r=".34"/>
<circle cx="405.7" cy="138.3" r=".34"/>
<circle cx="405.7" cy="123.3" r=".34"/>
<circle cx="58.6" cy="158.3" r=".34"/>
<circle cx="58.6" cy="143.3" r=".34"/>
<circle cx="58.6" cy="153.3" r=".34"/>
<circle cx="58.6" cy="148.3" r=".34"/>
<circle cx="63.6" cy="148.3" r=".34"/>
<circle cx="63.6" cy="143.3" r=".34"/>
<circle cx="63.6" cy="153.3" r=".34"/>
<circle cx="63.6" cy="158.3" r=".34"/>
<circle cx="83.6" cy="143.3" r=".34"/>
<circle cx="83.6" cy="148.3" r=".34"/>
<circle cx="83.6" cy="153.3" r=".34"/>
<circle cx="83.6" cy="158.3" r=".34"/>
<circle cx="103.6" cy="143.3" r=".34"/>
<circle cx="103.6" cy="158.3" r=".34"/>
<circle cx="103.6" cy="153.3" r=".34"/>
<circle cx="103.6" cy="148.3" r=".34"/>
<circle cx="360.7" cy="148.3" r=".34"/>
<circle cx="360.7" cy="143.3" r=".34"/>
<circle cx="360.7" cy="153.3" r=".34"/>
<circle cx="360.7" cy="158.3" r=".34"/>
<circle cx="380.7" cy="143.3" r=".34"/>
<circle cx="380.7" cy="158.3" r=".34"/>
<circle cx="380.7" cy="148.3" r=".34"/>
<circle cx="380.7" cy="153.3" r=".34"/>
<circle cx="400.7" cy="148.3" r=".34"/>
<circle cx="400.7" cy="153.3" r=".34"/>
<circle cx="400.7" cy="158.3" r=".34"/>
<circle cx="400.7" cy="143.3" r=".34"/>
<circle cx="405.7" cy="143.3" r=".34"/>
<circle cx="405.7" cy="148.3" r=".34"/>
<circle cx="405.7" cy="153.3" r=".34"/>
<circle cx="405.7" cy="158.3" r=".34"/>
<circle cx="58.6" cy="178.3" r=".34"/>
<circle cx="58.6" cy="163.3" r=".34"/>
<circle cx="58.6" cy="168.3" r=".34"/>
<circle cx="58.6" cy="173.3" r=".34"/>
<circle cx="63.6" cy="163.3" r=".34"/>
<circle cx="63.6" cy="178.3" r=".34"/>
<circle cx="63.6" cy="173.3" r=".34"/>
<circle cx="63.6" cy="168.3" r=".34"/>
<circle cx="83.6" cy="163.3" r=".34"/>
<circle cx="83.6" cy="178.3" r=".34"/>
<circle cx="83.6" cy="168.3" r=".34"/>
<circle cx="83.6" cy="173.3" r=".34"/>
<circle cx="103.6" cy="173.3" r=".34"/>
<circle cx="103.6" cy="168.3" r=".34"/>
<circle cx="103.6" cy="163.3" r=".34"/>
<circle cx="103.6" cy="178.3" r=".34"/>
<circle cx="360.7" cy="168.3" r=".34"/>
<circle cx="360.7" cy="173.3" r=".34"/>
<circle cx="360.7" cy="178.3" r=".34"/>
<circle cx="360.7" cy="163.3" r=".34"/>
<circle cx="380.7" cy="163.3" r=".34"/>
<circle cx="380.7" cy="173.3" r=".34"/>
<circle cx="380.7" cy="178.3" r=".34"/>
<circle cx="380.7" cy="168.3" r=".34"/>
<circle cx="400.7" cy="163.3" r=".34"/>
<circle cx="400.7" cy="173.3" r=".34"/>
<circle cx="400.7" cy="178.3" r=".34"/>
<circle cx="400.7" cy="168.3" r=".34"/>
<circle cx="405.7" cy="163.3" r=".34"/>
<circle cx="405.7" cy="173.3" r=".34"/>
<circle cx="405.7" cy="178.3" r=".34"/>
<circle cx="405.7" cy="168.3" r=".34"/>
<circle cx="58.6" cy="193.3" r=".34"/>
<circle cx="58.6" cy="198.3" r=".34"/>
<circle cx="58.6" cy="188.4" r=".34"/>
<circle cx="58.6" cy="183.3" r=".34"/>
<circle cx="63.6" cy="198.3" r=".34"/>
<circle cx="63.6" cy="193.3" r=".34"/>
<circle cx="63.6" cy="183.3" r=".34"/>
<circle cx="63.6" cy="188.4" r=".34"/>
<circle cx="83.6" cy="188.4" r=".34"/>
<circle cx="83.6" cy="193.3" r=".34"/>
<circle cx="83.6" cy="198.3" r=".34"/>
<circle cx="83.6" cy="183.3" r=".34"/>
<circle cx="103.6" cy="183.3" r=".34"/>
<circle cx="103.6" cy="198.3" r=".34"/>
<circle cx="103.6" cy="188.4" r=".34"/>
<circle cx="103.6" cy="193.3" r=".34"/>
<circle cx="360.7" cy="188.4" r=".34"/>
<circle cx="360.7" cy="193.3" r=".34"/>
<circle cx="360.7" cy="183.3" r=".34"/>
<circle cx="360.7" cy="198.3" r=".34"/>
<circle cx="380.7" cy="193.3" r=".34"/>
<circle cx="380.7" cy="198.3" r=".34"/>
<circle cx="380.7" cy="183.3" r=".34"/>
<circle cx="380.7" cy="188.4" r=".34"/>
<circle cx="400.7" cy="193.3" r=".34"/>
<circle cx="400.7" cy="198.3" r=".34"/>
<circle cx="400.7" cy="188.4" r=".34"/>
<circle cx="400.7" cy="183.3" r=".34"/>
<circle cx="405.7" cy="198.3" r=".34"/>
<circle cx="405.7" cy="193.3" r=".34"/>
<circle cx="405.7" cy="188.4" r=".34"/>
<circle cx="405.7" cy="183.3" r=".34"/>
<circle cx="58.6" cy="208.5" r=".34"/>
<circle cx="58.6" cy="213.5" r=".34"/>
<circle cx="58.6" cy="203.5" r=".34"/>
<circle cx="58.6" cy="218.5" r=".34"/>
<circle cx="63.6" cy="208.5" r=".34"/>
<circle cx="63.6" cy="213.5" r=".34"/>
<circle cx="63.6" cy="203.5" r=".34"/>
<circle cx="63.6" cy="218.5" r=".34"/>
<circle cx="83.6" cy="203.5" r=".34"/>
<circle cx="83.6" cy="218.5" r=".34"/>
<circle cx="83.6" cy="213.5" r=".34"/>
<circle cx="83.6" cy="208.5" r=".34"/>
<circle cx="103.6" cy="213.5" r=".34"/>
<circle cx="103.6" cy="208.5" r=".34"/>
<circle cx="103.6" cy="203.5" r=".34"/>
<circle cx="103.6" cy="218.5" r=".34"/>
<circle cx="360.7" cy="203.5" r=".34"/>
<circle cx="360.7" cy="218.5" r=".34"/>
<circle cx="360.7" cy="213.5" r=".34"/>
<circle cx="360.7" cy="208.5" r=".34"/>
<circle cx="380.7" cy="203.5" r=".34"/>
<circle cx="380.7" cy="208.5" r=".34"/>
<circle cx="380.7" cy="218.5" r=".34"/>
<circle cx="380.7" cy="213.5" r=".34"/>
<circle cx="400.7" cy="203.5" r=".34"/>
<circle cx="400.7" cy="208.5" r=".34"/>
<circle cx="400.7" cy="213.5" r=".34"/>
<circle cx="400.7" cy="218.5" r=".34"/>
<circle cx="405.7" cy="203.5" r=".34"/>
<circle cx="405.7" cy="208.5" r=".34"/>
<circle cx="405.7" cy="218.5" r=".34"/>
<circle cx="405.7" cy="213.5" r=".34"/>
<circle cx="58.6" cy="228.4" r=".34"/>
<circle cx="58.6" cy="233.5" r=".34"/>
<circle cx="58.6" cy="238.5" r=".34"/>
<circle cx="58.6" cy="223.4" r=".34"/>
<circle cx="63.6" cy="228.4" r=".34"/>
<circle cx="63.6" cy="233.5" r=".34"/>
<circle cx="63.6" cy="238.5" r=".34"/>
<circle cx="63.6" cy="223.4" r=".34"/>
<circle cx="83.6" cy="233.5" r=".34"/>
<circle cx="83.6" cy="238.5" r=".34"/>
<circle cx="83.6" cy="223.4" r=".34"/>
<circle cx="83.6" cy="228.4" r=".34"/>
<circle cx="103.6" cy="223.4" r=".34"/>
<circle cx="103.6" cy="228.4" r=".34"/>
<circle cx="103.6" cy="238.5" r=".34"/>
<circle cx="103.6" cy="233.5" r=".34"/>
<circle cx="360.7" cy="238.5" r=".34"/>
<circle cx="360.7" cy="228.4" r=".34"/>
<circle cx="360.7" cy="233.5" r=".34"/>
<circle cx="360.7" cy="223.4" r=".34"/>
<circle cx="380.7" cy="223.4" r=".34"/>
<circle cx="380.7" cy="228.4" r=".34"/>
<circle cx="380.7" cy="238.5" r=".34"/>
<circle cx="380.7" cy="233.5" r=".34"/>
<circle cx="400.7" cy="238.5" r=".34"/>
<circle cx="400.7" cy="228.4" r=".34"/>
<circle cx="400.7" cy="233.5" r=".34"/>
<circle cx="400.7" cy="223.4" r=".34"/>
<circle cx="405.7" cy="238.5" r=".34"/>
<circle cx="405.7" cy="228.4" r=".34"/>
<circle cx="405.7" cy="223.4" r=".34"/>
<circle cx="405.7" cy="233.5" r=".34"/>
<circle cx="247.2" cy="276.9" r="7.2"/>
<circle cx="53.4" cy="293" r=".97"/>
<circle cx="106.4" cy="293" r=".97"/>
<circle cx="354.3" cy="317.9" r="5.1"/>
<circle cx="419.9" cy="309" r="3.6"/>
<circle cx="369.2" cy="335.7" r="2.07"/>
<circle cx="53.4" cy="347.5" r=".97"/>
<circle cx="106.4" cy="347.5" r=".97"/>
<circle cx="354.3" cy="353.5" r="5.1"/>
<circle cx="419.9" cy="362.4" r="3.6"/>
</g>
<path d="M359.2 260.3v49.5M400.1 260.3v70M400.1 338.8v60.1M359.2 361.6v37.3" fill="none" stroke="#000" stroke-width=".34"/>
<g fill="#fff" stroke="#fff" stroke-width=".27">
<path d="M555.3 160.7l30.8 4.3h-30.8z"/>
<path d="M555.3 160.7h25l5.8 4.3z"/>
<path d="M580.3 146.2h5.8l-5.8 14.5z"/>
<path d="M586.1 146.2v18.8l-5.8-4.3z"/>
<path d="M85.4 366.8v2.5h3.6zM85.4 366.8h3.6v2.5z"/>
<path d="M101.5 382.4v3.6l2.7-3.6zM104.2 382.4v3.6h-2.7z"/>
<path d="M39.7 317.8v4.8h3.6zM39.7 317.8h3.6v4.8z"/>
<path d="M77.3 281.7v3.6l4.9-3.6zM77.3 285.3l4.9-3.6v3.6z"/>
<path d="M164 281.7v3.6l4.9-3.6zM164 285.3l4.9-3.6v3.6z"/>
<path d="M127.7 317.8v4.8h3.7zM127.7 317.8h3.7v4.8z"/>
<path d="M37.4 140.1v7.3h3.6zM37.4 140.1h3.6v7.3z"/>
<path d="M140.1 82.1v4.8h3.6zM140.1 82.1h3.6v4.8z"/>
<path d="M141.5 141.3v4.9h3.7zM141.5 141.3h3.7v4.9z"/>
<path d="M140.1 200.6v4.8h3.6zM140.1 200.6h3.6v4.8z"/>
<path d="M237.6 140.1v7.3h3.6zM237.6 140.1h3.6v7.3z"/>
<path d="M274.4 30.8v3.7l4.9-3.7zM274.4 34.5l4.9-3.7v3.7z"/>
<path d="M380.6 30.2v3.7l5-3.7zM380.6 33.9l5-3.7v3.7z"/>
</g>
<path d="M555.3 160.7h25v-14.5h5.8v18.8h-30.8z" fill="none" stroke="#fff" stroke-width=".27"/>
<g fill="#000" stroke="#000" stroke-width=".27">
<path d="M24.1 10.5l.5 400v-399.5zM24.1 10.5l.5 400-.5 .5z"/>
<path d="M80.2 8.2l.2 2.5v-2.5zM80.2 8.2l.2 2.5h-.2z"/>
<path d="M130.2 8.2l.2 2.5v-2.5zM130.2 8.2l.2 2.5h-.2z"/>
<path d="M180.2 8.2l.2 2.5v-2.5zM180.2 8.2l.2 2.5h-.2z"/>
<path d="M230.2 8.2l.2 2.5v-2.5zM230.2 8.2l.2 2.5h-.2z"/>
<path d="M280.2 8.2l.2 2.5v-2.5zM280.2 8.2l.2 2.5h-.2z"/>
<path d="M330.2 8.2l.2 2.5v-2.5zM330.2 8.2l.2 2.5h-.2z"/>
<path d="M380.2 8.2l.2 2.5v-2.5zM380.2 8.2l.2 2.5h-.2z"/>
<path d="M430.3 8.2l.1 2.5v-2.5zM430.3 8.2l.1 2.5h-.1z"/>
<path d="M480.3 8.2l.1 2.5v-2.5zM480.3 8.2l.1 2.5h-.1z"/>
<path d="M530.2 8.2l.2 2.5v-2.5zM530.2 8.2l.2 2.5h-.2z"/>
<path d="M24.6 11h555.5l.5-.5zM24.1 10.5h556.5l-556 .5z"/>
<path d="M21.8 60.8h2.5v-.2zM21.8 60.6h2.5l-2.5 .2z"/>
<path d="M580.3 60.8h2.5v-.2zM580.3 60.6h2.5l-2.5 .2z"/>
<path d="M21.8 110.8h2.5v-.2zM21.8 110.6h2.5l-2.5 .2z"/>
<path d="M580.3 110.8h2.5v-.2zM580.3 110.6h2.5l-2.5 .2z"/>
<path d="M21.8 160.8h2.5v-.2zM21.8 160.6h2.5l-2.5 .2z"/>
<path d="M530.3 160.8h50v-.2zM530.3 160.6h50l-50 .2z"/>
<path d="M580.3 160.8h2.5v-.2zM580.3 160.6h2.5l-2.5 .2z"/>
<path d="M21.8 210.8h2.5v-.2zM21.8 210.6h2.5l-2.5 .2z"/>
<path d="M530.3 210.8h50v-.2zM530.3 210.6h50l-50 .2z"/>
<path d="M580.3 210.8h2.5v-.2zM580.3 210.6h2.5l-2.5 .2z"/>
<path d="M530.3 227.5h50v-.2zM530.3 227.3h50l-50 .2z"/>
<path d="M530.3 244v.1l50-.1zM530.3 244.1l50-.1v.1z"/>
<path d="M530.3 244.1h50v-.1zM530.3 244h50l-50 .1z"/>
<path d="M21.8 260.8h2.5v-.2zM21.8 260.6h2.5l-2.5 .2z"/>
<path d="M530.3 260.6v.2l50-.2zM530.3 260.8l50-.2v.2z"/>
<path d="M530.3 260.6v.2l50-.2zM530.3 260.8l50-.2v.2z"/>
<path d="M530.3 277.3v.2l50-.2zM530.3 277.5l50-.2v.2z"/>
<path d="M530.3 260.6v.2l50-.2zM530.3 260.8l50-.2v.2z"/>
<path d="M530.3 260.6v.2l50-.2zM530.3 260.8l50-.2v.2z"/>
<path d="M580.3 260.8h2.5v-.2zM580.3 260.6h2.5l-2.5 .2z"/>
<path d="M530.3 294v.1l50-.1zM530.3 294.1l50-.1v.1z"/>
<path d="M530.3 294v.1l50-.1zM530.3 294.1l50-.1v.1z"/>
<path d="M21.8 310.8h2.5v-.1zM21.8 310.7h2.5l-2.5 .1z"/>
<path d="M530.3 315.6h50zM530.3 315.8l50-.2z"/>
<path d="M530.3 310.7v.1l50-.1zM530.3 310.8l50-.1v.1z"/>
<path d="M580.3 310.8h2.5v-.1zM580.3 310.7h2.5l-2.5 .1z"/>
<path d="M530.3 335.7h50zM530.3 335.8l50-.1z"/>
<path d="M530.3 330.7h50zM530.3 330.8l50-.1z"/>
<path d="M530.3 325.7h50zM530.3 325.8l50-.1z"/>
<path d="M530.3 320.6h50zM530.3 320.8l50-.2z"/>
<path d="M530.3 355.7h50zM530.3 355.8l50-.1z"/>
<path d="M530.3 350.7h50zM530.3 350.8l50-.1z"/>
<path d="M530.3 345.7h50zM530.3 345.8l50-.1z"/>
<path d="M530.3 340.7h50zM530.3 340.8l50-.1z"/>
<path d="M21.8 360.8h2.5v-.2zM21.8 360.6h2.5l-2.5 .2z"/>
<path d="M530.3 360.6v.2l50-.2zM530.3 360.8l50-.2v.2z"/>
<path d="M530.3 360.6v.2l50-.2zM530.3 360.8l50-.2v.2z"/>
<path d="M580.3 360.8h2.5v-.2zM580.3 360.6h2.5l-2.5 .2z"/>
<path d="M580.3 360.8h2.5v-.2zM580.3 360.6h2.5l-2.5 .2z"/>
<path d="M580.3 360.8h2.5v-.2zM580.3 360.6h2.5l-2.5 .2z"/>
<path d="M24.6 410.5l-.5 .5 556-.5zM24.1 411l556-.5 .5 .5z"/>
<path d="M80.2 410.7l.2 2.5v-2.5zM80.2 410.7l.2 2.5h-.2z"/>
<path d="M130.2 410.7l.2 2.5v-2.5zM130.2 410.7l.2 2.5h-.2z"/>
<path d="M180.2 410.7l.2 2.5v-2.5zM180.2 410.7l.2 2.5h-.2z"/>
<path d="M230.2 410.7l.2 2.5v-2.5zM230.2 410.7l.2 2.5h-.2z"/>
<path d="M280.2 410.7l.2 2.5v-2.5zM280.2 410.7l.2 2.5h-.2z"/>
<path d="M330.2 410.7l.2 2.5v-2.5zM330.2 410.7l.2 2.5h-.2z"/>
<path d="M380.2 410.7l.2 2.5v-2.5zM380.2 410.7l.2 2.5h-.2z"/>
<path d="M430.3 410.7l.1 2.5v-2.5zM430.3 410.7l.1 2.5h-.1z"/>
<path d="M480.3 410.7l.1 2.5v-2.5zM480.3 410.7l.1 2.5h-.1z"/>
<path d="M530.2 410.7v2.5h.2zM530.2 410.7h.2v2.5z"/>
<path d="M530.2 410.7l.2 2.5v-2.5zM530.2 410.7l.2 2.5h-.2z"/>
<path d="M540.2 410.7l.2 2.5v-2.5zM540.2 410.7l.2 2.5h-.2z"/>
<path d="M555.2 410.7l.2 2.5v-2.5zM555.2 410.7l.2 2.5h-.2z"/>
<path d="M580.1 11v399.5l.5 .5zM580.1 11l.5-.5v400.5z"/>
<path d="M580.1 410.7l.4 2.5v-2.5zM580.1 410.7l.4 2.5h-.4z"/>
</g>
<text font-size="13.4" x="539.5" y="390.5">A704</text>
<g font-size="7">
<text x="35.2" y="25">ABACO</text>
<text x="239.4" y="265.3">DETTAGLIO CERNIERA</text>
</g>
<text font-size="5.6" x="245.6" y="275.6">1</text>
<text font-size="5" x="535.4" y="187">VV-D_1_CUCINA</text>
<g font-size="4.2">
<text x="274.6" y="34.1">60</text>
<text x="380.8" y="33.5">60</text>
<text x="143.4" y="86.8" transform="rotate(-90 143.4 86.8)">82</text>
<text x="40.7" y="147.2" transform="rotate(-90 40.7 147.2)">200</text>
<text x="144.8" y="146.1" transform="rotate(-90 144.8 146.1)">37</text>
<text x="240.9" y="147.2" transform="rotate(-90 240.9 147.2)">200</text>
<text x="143.4" y="205.3" transform="rotate(-90 143.4 205.3)">82</text>
<text x="242.3" y="281.1">A704</text>
<text x="77.4" y="285">57</text>
<text x="164.1" y="285">57</text>
<text x="43" y="322.5" transform="rotate(-90 43 322.5)">58</text>
<text x="131" y="322.5" transform="rotate(-90 131 322.5)">58</text>
<text x="88.7" y="369.2" transform="rotate(-90 88.7 369.2)">8</text>
<text x="101.8" y="385.8">4</text>
</g>
<g font-size="2.5">
<text x="50" y="9.6">1</text>
<text x="104.6" y="9.6">2</text>
<text x="154.6" y="9.6">3</text>
<text x="204.6" y="9.6">4</text>
<text x="254.6" y="9.6">5</text>
<text x="304.6" y="9.6">6</text>
<text x="354.6" y="9.6">7</text>
<text x="404.6" y="9.6">8</text>
<text x="454.6" y="9.6">9</text>
<text x="503.9" y="9.6">10</text>
<text x="553.9" y="9.6">11</text>
<text x="21.6" y="36.6">A</text>
<text x="581.5" y="36.6">A</text>
<text x="21.6" y="86.6">B</text>
<text x="581.5" y="86.6">B</text>
<text x="21.5" y="136.6">C</text>
<text x="581.4" y="136.6">C</text>
<text x="531.1" y="153.7">POLITECNICO DI MILANO</text>
<text x="531.2" y="156.7">SCUOLA DEL DESIGN</text>
<text x="531.2" y="159.7">C.L. DESIGN DEGLI INTERNI</text>
<text x="531.3" y="163.5">PROGETTO:</text>
<text x="21.5" y="186.6">D</text>
<text x="581.4" y="186.6">D</text>
<text x="531.3" y="213.5">CORSO:</text>
<text x="529.5" y="219.1">STRUMENTI E METODI DEL PROGETTO</text>
<text x="531.3" y="230.2">DOCENTE:</text>
<text x="21.6" y="236.6">E</text>
<text x="544.1" y="236.6">MARCO FERRARA</text>
<text x="581.5" y="236.6">E</text>
<text x="531.3" y="246.9">STUDENTI:</text>
<text x="539.1" y="253.5">MICHELA GALASSINI</text>
<text x="531.3" y="263.5">OGGETTO:</text>
<text x="545.1" y="269">MOBILE METOD 399.253.02</text>
<text x="531.3" y="280.2">NOTE:</text>
<text x="21.7" y="286.6">F</text>
<text x="554.8" y="286.6">-</text>
<text x="581.6" y="286.6">F</text>
<text x="531.3" y="296.9">NOME FILE:</text>
<text x="536.8" y="302.5">MOBILE METOD 399.253.02.dwg</text>
<text x="531.2" y="314.1">VERS</text>
<text x="571.2" y="314.1">DATA</text>
<text x="21.4" y="336.6">G</text>
<text x="581.3" y="336.6">G</text>
<text x="531.3" y="363.7">TAVOLA NO.:</text>
<text x="567.5" y="363.7">4 DI</text>
<text x="574.7" y="363.7">8</text>
<text x="21.5" y="386.6">H</text>
<text x="581.4" y="386.6">H</text>
<text x="531.3" y="406.2">DATA:</text>
<text x="541.3" y="406.1">18/07/2017</text>
<text x="556.2" y="406.1">SCALA:</text>
<text x="570.9" y="406.1">1:10</text>
<text x="18.9" y="411" transform="rotate(-90 18.9 411)">DIRECTORY: /USERS/MICHELAGALASSINI/DESKTOP/VV-D_1_CUCINA/VV-D_1_CUCINAMOBILI.DWG | PLOTTED ON: 7/15/2017 11:41:55 AM | BY USER: MICHELA GALASSINI</text>
<text x="530.8" y="413.2">0</text>
<text x="531.2" y="409.1">REV:</text>
<text x="540.8" y="413.2">10cm</text>
<text x="541.3" y="409.1">REV</text>
<text x="555.8" y="413.2">25cm</text>
<text x="556.2" y="409.1">FORMATO:</text>
<text x="572.7" y="409.1">A2</text>
<text x="573.7" y="413.2">50cm</text>
<text x="48.1" y="414.1">1</text>
<text x="104.6" y="414.1">2</text>
<text x="154.6" y="414.1">3</text>
<text x="204.6" y="414.1">4</text>
<text x="254.6" y="414.1">5</text>
<text x="304.6" y="414.1">6</text>
<text x="354.6" y="414.1">7</text>
<text x="404.6" y="414.1">8</text>
<text x="454.6" y="414.1">9</text>
<text x="503.9" y="414.1">10</text>
</g>
</svg>
